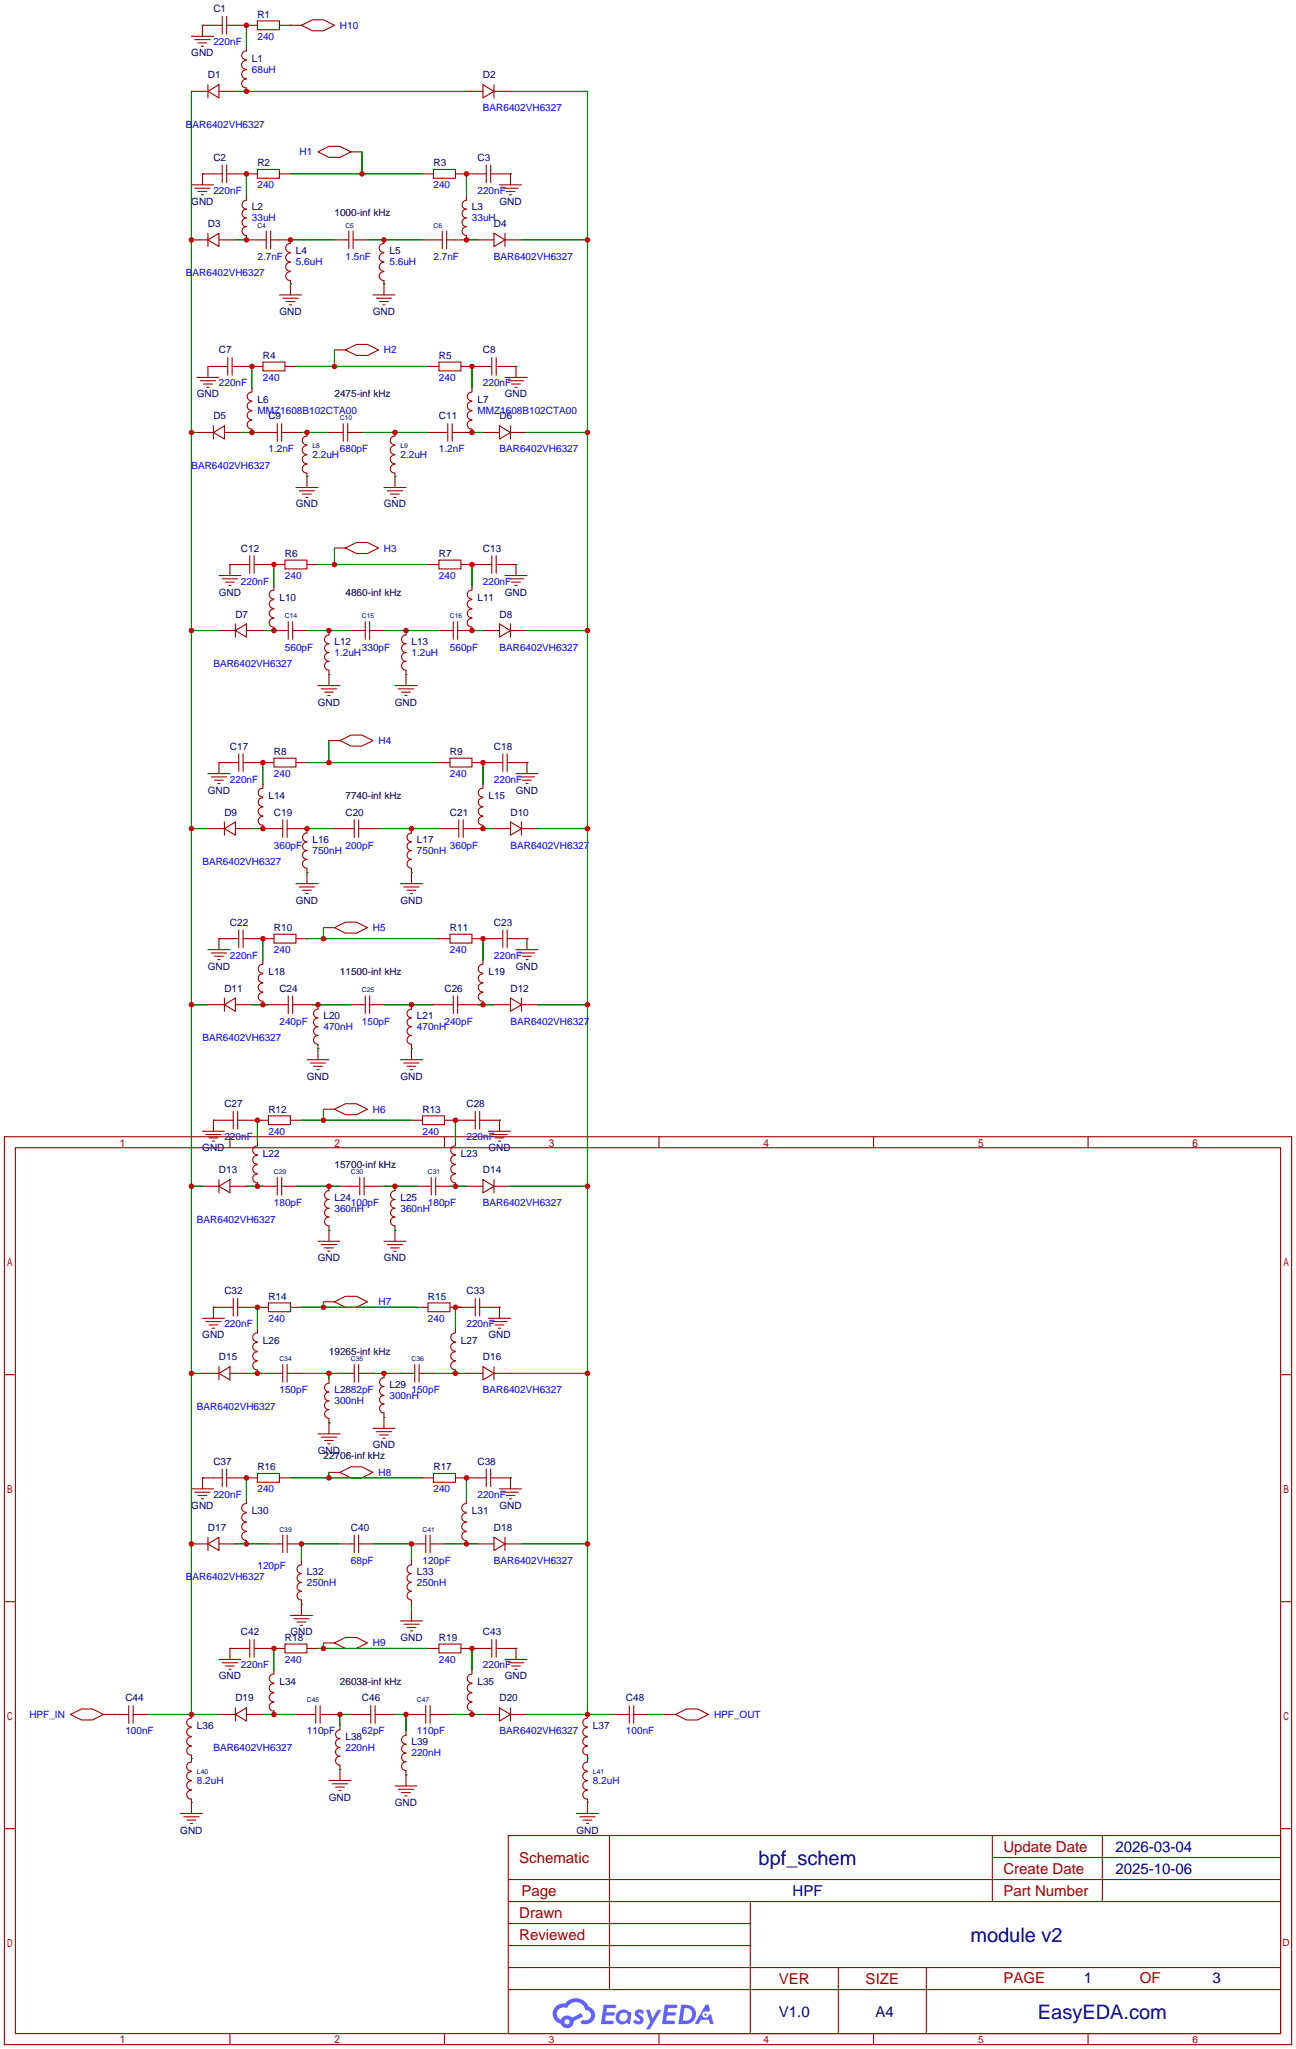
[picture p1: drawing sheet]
<svg xmlns="http://www.w3.org/2000/svg" width="299mm" height="473mm" viewBox="0 0 299 473" stroke-linecap="round" stroke-linejoin="round" font-family="sans-serif">
<g fill="none" stroke="#a10000" stroke-width=".25">
<path d="M1 262.4h297.2v209.5h-297.2zM3.6 264.9h292.1v204.5h-292.1zM53.1 262.4v2.5M102.6 262.4v2.5M152.1 262.4v2.5M201.7 262.4v2.5M251.2 262.4v2.5M1 317.3h2.6M295.7 317.3h2.5M1 369.7h2.6M295.7 369.7h2.5M1 422.1h2.6"/>
<path d="M117.3 423.7h178.4v45.7h-178.4zM117.3 438.9h178.4M117.3 433.8h178.4M140.7 423.7v35.5M173.2 438.9v30.5M229.1 423.7v15.2M229.1 428.8h66.6M254.5 423.7v15.2M295.7 422.1h2.5M117.3 444h55.9M117.3 459.2h178.4M117.3 454.2h178.4"/>
<path d="M117.3 449.1h55.9M193.5 454.2v15.2M213.9 454.2v15.2M53.1 469.4v2.5M102.6 469.4v2.5M152.1 469.4v2.5M201.7 469.4v2.5M251.2 469.4v2.5"/>
</g>
<g fill="#5487ff">
<path d="M146.9 464.1a1.3 1.3 0 0 1 1.8 .3l-.4 .6a.54 .54 0 0 0-.9-.3l.1 .3a1.28 1.28 0 0 1 .8 2 1.53 1.53 0 0 1-2.2-.3l.5-.6 .8 .4a.31 .31 0 0 0 .4-.2 .31 .31 0 0 0-.3-.4 1.12 1.12 0 0 1-.6-1.8z"/>
<path d="M149.1 463.9h.9l.6 2 1.2-2h.9l-2.7 4.5h-.9l1-1.6z"/>
<path d="M139.4 462.7h2.2a.46 .46 0 0 1 .5 .1 .46 .46 0 0 1 .1 .5l-.3 .2h-1.8l-.1 .9h1.6a.4 .4 0 0 1 .4 .5 .4 .4 0 0 1-.4 .3h-1.7l-.2 1.2h1.4a.46 .46 0 0 1 .5 .1 .46 .46 0 0 1 .1 .5l-.3 .2h-2.7z"/>
<path d="M153.5 462.7h2.2a.47 .47 0 0 1 .5 .1 .47 .47 0 0 1 .2 .5l-.4 .2h-1.8l-.1 .9h1.7a.4 .4 0 0 1 .3 .5 .4 .4 0 0 1-.4 .3h-1.7l-.2 1.2h1.4a.46 .46 0 0 1 .5 .1 .46 .46 0 0 1 .1 .5l-.3 .2h-2.7z"/>
<path d="M162.9 462.7h.7l.4 1.4-.7 .3a.75 .75 0 0 0-1.1 .3 .75 .75 0 0 0 .5 1.1 .75 .75 0 0 0 .9-.7l.5-.3 .7 2.4h-.9l-.2-1h-1.9l-.5 1h-.9z"/>
<path d="M157.3 462.7l-.7 4.5h1.5a2.27 2.27 0 0 0 2.6-2.3 2.27 2.27 0 0 0-2.7-2.2zM158 463.5a1.5 1.5 0 0 1 1.8 1.5 1.5 1.5 0 0 1-1.9 1.4h-.3z"/>
<path d="M142.7 464.4a1.6 1.6 0 0 0-.3 2.2 1.6 1.6 0 0 0 2.3 .2l.8 .4 .3-2.5-.2-.2-.4-.1a1.58 1.58 0 0 0-2.5 0zM143.3 464.9a.99 .99 0 0 1 1.6 .5 .99 .99 0 0 1-1.3 1.1 .98 .98 0 0 1-.3-1.6z"/>
<path d="M128.3 463.1a2.37 2.37 0 0 0 1.2 4 1.54 1.54 0 0 0 1.7 1 1.54 1.54 0 0 0 1.3-1.6l2.1-1.1-.5-.7-2 1a1.57 1.57 0 0 0-2.6 .5 1.5 1.5 0 0 1-.8-2.1 1.5 1.5 0 0 1 2.2-.5 2.23 2.23 0 0 1 2.3-1.5 2.23 2.23 0 0 1 2 1.9 1.16 1.16 0 0 1 1.2 1.1 1.16 1.16 0 0 1-1.1 1.2h-.6a.47 .47 0 0 0-.6 .4 .47 .47 0 0 0 .4 .5 2.14 2.14 0 0 0 2.7-1.3 2.14 2.14 0 0 0-1.3-2.7 3.2 3.2 0 0 0-5.5-.8l-1.1 .1zM130.4 466.7a.58 .58 0 0 1 1.1 0 .58 .58 0 0 1-1.1 0z"/>
<circle cx="162.9" cy="465" r=".28"/>
</g>
<g fill="none" stroke="#008700" stroke-width=".25">
<path d="M46.7 5.8h.1M56.9 5.8v5.1M67.1 5.8h.1M44.2 21.1v374.6M54.4 21.1h53.3M83.6 35.1v5M117.9 21.1h17.7v374.6M46.7 40.1h.1M54.4 55.4h2.5M56.9 40.1v5.1M67.1 55.4h10.1M67.1 40.1h30.4"/>
<path d="M84.8 55.4h12.7M107.7 55.4h2.5M107.7 40.1v5.1M117.9 40.1h.1M120.4 55.4h15.2M67.1 65.5h.1M88.6 65.5h.1M44.2 99.8h1.3M48 84.6h.1M55.6 99.8h3.8M58.2 84.6v5.1M68.3 84.6h30.5"/>
<path d="M69.6 99.8h6.3M77.2 80.8v3.8M83.6 99.8h15.2M109 99.8h2.5M109 84.6v5.1M119.1 84.6h.1M121.7 99.8h13.9M70.9 110h.1M91.2 110h.1M53.1 130.3h.1M63.2 130.3v5.1M73.4 130.3h25.4"/>
<path d="M77.2 126.5v3.8M109 130.3v5.1M119.1 130.3h.1M44.2 145.5h6.3M60.7 145.5h2.5M70.9 145.5h10.1M75.9 155.7h.1M88.6 145.5h12.7M93.7 155.7h.1M109 145.5h2.5M121.7 145.5h13.9M50.5 176h.1"/>
<path d="M60.7 176v5.1M70.9 176h30.4M75.9 170.9v5.1M111.5 176v5.1M121.7 176h.1M44.2 191.3h3.8M58.2 191.3h2.5M70.9 191.3h6.3M87.4 191.3h13.9M111.5 191.3h2.5M124.2 191.3h11.4M50.5 216.7h.1"/>
<path d="M60.7 216.7v5M70.9 201.4h.1M70.9 216.7h30.4M74.7 214.1v2.6M95 201.4h.1M111.5 216.7v5M121.7 216.7h.1M44.2 231.9h3.8M58.2 231.9h3.8M72.1 231.9h8.9M88.6 231.9h11.5M110.2 231.9h3.8"/>
<path d="M124.2 231.9h11.4M49.3 258.6h.1M59.4 258.6v5.1M69.6 258.6h25.4M73.4 242.1h.1M74.7 256v2.6M95 242.1h.1M105.2 258.6v5.1M115.3 258.6h.1M44.2 273.8h2.5M56.9 273.8h3.8M68.3 273.8h10.2"/>
<path d="M88.6 273.8h7.7M103.9 273.8h3.8M117.9 273.8h17.7M75.9 284h.1M91.2 284h.1M44.2 317h2.5M49.3 301.8h.1M56.9 317h5.1M59.4 301.8v5M69.6 317h8.9M69.6 301.8h26.7M74.7 300.5v1.3"/>
<path d="M75.9 317v1.3M86.1 317h6.4M100.1 317h7.6M106.4 301.8h-1.2v5M115.3 301.8h.1M117.9 317h17.7M75.9 328.4h.1M75.9 339.9v1.2M88.6 327.2h.1M46.7 341.1h.1M54.4 356.4h7.6M56.9 341.1v5.1"/>
<path d="M67.1 341.1h30.4M78.5 356.4h-8.9v3.8M86.1 356.4h8.9v3.8M102.6 356.4h7.6M107.7 341.1v5.1M117.9 341.1h.1M120.4 356.4h15.2M69.6 370.3h.1M74.7 379.2v1.3M95 370.3v1.3M26.4 395.7h.1M34 395.7h16.5"/>
<path d="M53.1 380.5h.1M60.7 395.7h7.6M63.2 380.5v5.1M73.4 380.5h25.4M81 395.7h-2.5v2.6M91.2 395.7h2.5v3.8M103.9 395.7h7.6M109 380.5v5.1M119.1 380.5h.1M121.7 395.7h20.3M149.6 395.7h3.8M44.2 405.9h.1"/>
<path d="M44.2 416.1h.1M78.5 408.4h.1M93.7 409.7h.1M135.6 405.9h.1M135.6 416.1h.1"/>
</g>
<g fill="none" stroke="#a10000" stroke-width=".25">
<path d="M44.2 8.4h5.1M45 9.1h3.5M45.7 9.9h2.1M46.5 10.7h.5M48 19.6v3M51.3 5.8h-4.6v2.6M51.3 3.8v4.1M52.3 3.8v4.1M52.3 5.8h7.1M56.9 18.3a1.01 1.01 0 0 0-1.1 1 1.01 1.01 0 0 0 1.1 1M56.9 16.1a1.01 1.01 0 0 0-1.1 1 1.01 1.01 0 0 0 1.1 1M56.9 14a1.01 1.01 0 0 0-1.1 1 1.01 1.01 0 0 0 1.1 1"/>
<path d="M56.9 11.8a1.01 1.01 0 0 0-1.1 1 1.01 1.01 0 0 0 1.1 1M56.9 10.9v.8M59.4 4.8h5.1v2.1h-5.1zM64.5 5.8h5.1M69.6 5.8l2.5-1.2h2.6l2.5 1.2-2.5 1.3h-2.6zM111.5 19.6l2.5 1.5-2.5 1.5zM114 19.6v3M44.2 21.1h3.8M48 21.1l2.5-1.5v3zM50.5 21.1h3.9M51.3 38.1v4.1M52.3 38.1v4.1"/>
<path d="M56.9 20.3v.8M59.4 39.1h5.1v2h-5.1zM73.4 35.1l2.5-1.3h2.6l2.5 1.3-2.5 1.2h-2.6zM81 35.1h2.6M100.1 39.1h5.1v2h-5.1zM107.7 21.1h3.8M112.3 38.1v4.1M113.3 38.1v4.1M114 21.1h3.9M44.2 42.7h5.1M44.2 55.4h3.8M45 43.4h3.5"/>
<path d="M45.7 44.2h2.1M46.5 45h.5M48 55.4l2.5-1.6v3.1zM48 53.8v3.1M50.5 55.4h3.9M51.3 40.1h-4.6v2.6M52.3 40.1h7.1M56.9 45.2v1a1.02 1.02 0 0 0-1 1 1.02 1.02 0 0 0 1 1.1 1.02 1.02 0 0 0-1 1 1.02 1.02 0 0 0 1 1 1.02 1.02 0 0 0-1 1 1.02 1.02 0 0 0 1 1 1.02 1.02 0 0 0-1 1 1.02 1.02 0 0 0 1 1.1v1h4.6M61.5 53.3v4.1M62.5 55.4h4.6v.7M62.5 53.3v4.1M64.5 40.1h2.6"/>
<path d="M67 58.4a1.01 1.01 0 0 0-1 1 1.01 1.01 0 0 0 1 1M67 56.2a1.01 1.01 0 0 0-1 1 1.01 1.01 0 0 0 1 1M77.2 55.4h3.3M80.5 53.3v4.1M81.5 55.4h3.3M81.5 53.3v4.1M88.6 58.4a1.01 1.01 0 0 0-1.1 1 1.01 1.01 0 0 0 1.1 1M88.6 56.2a1.01 1.01 0 0 0-1.1 1 1.01 1.01 0 0 0 1.1 1M88.6 55.4v.7M97.5 40.1h2.6M97.5 55.4h4.6M102.1 53.3v4.1"/>
<path d="M103.1 53.3v4.1M105.2 40.1h7.1M107.7 45.2v1a1.02 1.02 0 0 0-1 1 1.02 1.02 0 0 0 1 1.1 1.02 1.02 0 0 0-1 1 1.02 1.02 0 0 0 1 1 1.02 1.02 0 0 0-1 1 1.02 1.02 0 0 0 1 1 1.02 1.02 0 0 0-1 1 1.02 1.02 0 0 0 1 1.1v1h-4.6M110.2 55.4h3.8M113.3 40.1h4.6v2.6M114 53.8l2.6 1.6-2.6 1.5zM115.3 42.7h5.1M116.1 43.4h3.5M116.6 55.4h3.8M116.6 53.8v3.1M116.8 44.2h2.1M117.6 45h.5"/>
<path d="M64.5 68.1h5.1M65.3 68.8h3.5M66 69.6h2.1M66.8 70.4h.5M67 62.7a1.01 1.01 0 0 0-1 1 1.01 1.01 0 0 0 1 1l.1 3.4M67 60.6a1.01 1.01 0 0 0-1 1 1.01 1.01 0 0 0 1 1M86.1 68.1h5.1M86.9 68.8h3.5M87.6 69.6h2.1M88.4 70.4h.5M88.6 62.7a1.01 1.01 0 0 0-1.1 1 1.01 1.01 0 0 0 1.1 1v3.4M88.6 60.6a1.01 1.01 0 0 0-1.1 1 1.01 1.01 0 0 0 1.1 1"/>
<path d="M45.5 87.1h5M45.5 99.8h3.8M46.2 87.9h3.6M47 88.6h2M47.8 89.4h.5M49.3 99.8l2.5-1.5v3zM49.3 98.3v3M51.8 99.8h3.8M52.6 84.6h-4.6v2.5M52.6 82.6v4M53.6 84.6h7.1M53.6 82.6v4"/>
<path d="M58.2 94.9a1.01 1.01 0 0 0-1.1 1 1.01 1.01 0 0 0 1.1 1M58.2 92.7a1.01 1.01 0 0 0-1.1 1 1.01 1.01 0 0 0 1.1 1M58.2 97a1.01 1.01 0 0 0-1.1 1 1.01 1.01 0 0 0 1.1 1M58.2 90.5a1.01 1.01 0 0 0-1.1 1 1.01 1.01 0 0 0 1.1 1M58.2 89.7v.7M58.2 99.1v.7M59.4 99.8h4.6M60.7 83.6h5.1v2h-5.1zM64 97.8v4.1M65 99.8h4.6M65 97.8v4.1M65.8 84.6h2.5"/>
<path d="M70.9 99.8v.8M75.9 99.8h3.3M77.2 80.8h2.6M79.2 97.8v4.1M79.8 80.8l2.5-1.3h2.5l2.6 1.3-2.6 1.2h-2.5zM80.3 99.8h3.3M80.3 97.8v4.1M91.2 99.8v.8M98.8 84.6h2.5M98.8 99.8h4.6M101.3 83.6h5.1v2h-5.1zM103.4 97.8v4.1"/>
<path d="M104.4 97.8v4.1M106.4 84.6h7.1M109 94.9a1.01 1.01 0 0 0-1.1 1 1.01 1.01 0 0 0 1.1 1M109 92.7a1.01 1.01 0 0 0-1.1 1 1.01 1.01 0 0 0 1.1 1M109 97a1.01 1.01 0 0 0-1.1 1 1.01 1.01 0 0 0 1.1 1v.8h-4.6M109 90.5a1.01 1.01 0 0 0-1.1 1 1.01 1.01 0 0 0 1.1 1M109 89.7v.7M111.5 99.8h3.8M113.5 82.6v4M114.6 84.6h4.5v2.5M114.6 82.6v4M115.3 98.3l2.6 1.5-2.6 1.5z"/>
<path d="M116.6 87.1h5.1M117.3 87.9h3.6M117.9 99.8h3.8M117.9 98.3v3M118.1 88.6h2M118.9 89.4h.5M68.3 112.5h5.1M69.1 113.3h3.5M69.8 114h2.1M70.6 114.8h.5M70.9 105a1.01 1.01 0 0 0-1.1 1 1.01 1.01 0 0 0 1.1 1M70.9 102.9a1.01 1.01 0 0 0-1.1 1 1.01 1.01 0 0 0 1.1 1"/>
<path d="M70.9 107.2a1.01 1.01 0 0 0-1.1 1 1.01 1.01 0 0 0 1.1 1v3.3M70.9 100.7a1.01 1.01 0 0 0-1.1 1 1.01 1.01 0 0 0 1.1 1M88.6 112.5h5.1M89.4 113.3h3.6M90.2 114h2M90.9 114.8h.5M91.2 105a1.01 1.01 0 0 0-1.1 1 1.01 1.01 0 0 0 1.1 1M91.2 102.9a1.01 1.01 0 0 0-1.1 1 1.01 1.01 0 0 0 1.1 1M91.2 107.2a1.01 1.01 0 0 0-1.1 1 1.01 1.01 0 0 0 1.1 1v3.3M91.2 100.7a1.01 1.01 0 0 0-1.1 1 1.01 1.01 0 0 0 1.1 1M50.5 132.8h5.1M51.3 133.6h3.6"/>
<path d="M52.1 134.4h2M52.8 135.1h.5M57.7 130.3h-4.6v2.5M57.7 128.3v4M58.7 128.3v4M58.7 130.3h7.1M63.2 138.4a1.01 1.01 0 0 0-1.1 1 1.01 1.01 0 0 0 1.1 1M63.2 136.2a1.01 1.01 0 0 0-1.1 1 1.01 1.01 0 0 0 1.1 1.1M63.2 135.4v.7M65.8 129.3h5.1v2h-5.1zM70.9 130.3h2.5M77.2 126.5h2.6"/>
<path d="M79.8 126.5l2.5-1.3h2.5l2.6 1.3-2.6 1.3h-2.5zM98.8 130.3h2.5M101.3 129.3h5.1v2h-5.1zM106.4 130.3h7.1M109 138.4a1.01 1.01 0 0 0-1.1 1 1.01 1.01 0 0 0 1.1 1M109 136.2a1.01 1.01 0 0 0-1.1 1 1.01 1.01 0 0 0 1.1 1.1M109 135.4v.7M113.5 128.3v4M114.6 130.3h4.5v2.5M114.6 128.3v4M116.6 132.8h5.1M117.3 133.6h3.6"/>
<path d="M118.1 134.4h2M118.9 135.1h.5M50.5 145.5h3.9M54.4 145.5l2.5-1.5v3.1zM54.4 144v3.1M56.9 145.5h3.8M63.2 140.6a1.01 1.01 0 0 0-1.1 1 1.01 1.01 0 0 0 1.1 1M63.2 142.7a1.01 1.01 0 0 0-1.1 1 1.01 1.01 0 0 0 1.1 1.1v.7h3.3M66.5 143.5v4.1M67.6 145.5h3.3M67.6 143.5v4.1M73.4 158.2h5.1"/>
<path d="M74.2 159h3.5M74.9 159.8h2.1M75.9 145.5v1.1a1.02 1.02 0 0 0-1 1 1.02 1.02 0 0 0 1 1 1.02 1.02 0 0 0-1 1 1.02 1.02 0 0 0 1 1 1.02 1.02 0 0 0-1 1 1.02 1.02 0 0 0 1 1.1 1.02 1.02 0 0 0-1 1 1.02 1.02 0 0 0 1 1v3.5M81 145.5h3.3M84.3 143.5v4.1M85.3 145.5h3.3M85.3 143.5v4.1M91.2 158.2h5.1M91.9 159h3.6M92.7 159.8h2M93.7 145.5v1.1a1.02 1.02 0 0 0-1 1 1.02 1.02 0 0 0 1 1 1.02 1.02 0 0 0-1 1 1.02 1.02 0 0 0 1 1 1.02 1.02 0 0 0-1 1 1.02 1.02 0 0 0 1 1.1 1.02 1.02 0 0 0-1 1 1.02 1.02 0 0 0 1 1v3.5M101.3 145.5h3.3"/>
<path d="M104.6 143.5v4.1M105.7 143.5v4.1M109 140.6a1.01 1.01 0 0 0-1.1 1 1.01 1.01 0 0 0 1.1 1M109 142.7a1.01 1.01 0 0 0-1.1 1 1.01 1.01 0 0 0 1.1 1.1v.7h-3.3M111.5 145.5h3.8M115.3 144l2.6 1.5-2.6 1.6zM117.9 145.5h3.8M117.9 144v3.1M48 178.6h5.1M48.8 179.3h3.5M55.1 176h-4.6v2.6M55.1 174v4.1"/>
<path d="M56.1 174v4.1M56.1 176h7.1M63.2 175h5.1v2h-5.1zM68.3 176h2.6M75.7 160.5h.5M75.9 170.9h2.6M78.5 170.9l2.5-1.2h2.6l2.5 1.2-2.5 1.3h-2.6zM93.5 160.5h.5M101.3 176h2.6M103.9 175h5.1v2h-5.1zM109 176h7.1M116.1 174v4.1"/>
<path d="M117.1 176h4.6v2.6M117.1 174v4.1M119.1 178.6h5.1M119.9 179.3h3.5M48 191.3h3.8M49.5 180.1h2.1M50.3 180.8h.5M51.8 191.3l2.6-1.6v3.1zM51.8 189.7v3.1M54.4 191.3h3.8M60.7 186.3a1.01 1.01 0 0 0-1.1 1 1.01 1.01 0 0 0 1.1 1M60.7 184.1a1.01 1.01 0 0 0-1.1 1.1 1.01 1.01 0 0 0 1.1 1"/>
<path d="M60.7 188.4a1.01 1.01 0 0 0-1.1 1.1 1.01 1.01 0 0 0 1.1 1M60.7 181.9a1.01 1.01 0 0 0-1.1 1.1 1.01 1.01 0 0 0 1.1 1M60.7 190.5v.8h4.6M60.7 181.1v.8M65.3 189.2v4.1M66.3 191.3h4.6v1a1.02 1.02 0 0 0-1.1 1 1.02 1.02 0 0 0 1.1 1 1.02 1.02 0 0 0-1.1 1 1.02 1.02 0 0 0 1.1 1 1.02 1.02 0 0 0-1.1 1.1 1.02 1.02 0 0 0 1.1 1 1.02 1.02 0 0 0-1 1 1.02 1.02 0 0 0 1 1v3.6M66.3 189.2v4.1M77.2 191.3h4.6M81.8 189.2v4.1M82.8 191.3h4.6M82.8 189.2v4.1M95 191.3v1a1.02 1.02 0 0 0-1 1 1.02 1.02 0 0 0 1 1 1.02 1.02 0 0 0-1 1 1.02 1.02 0 0 0 1 1 1.02 1.02 0 0 0-1 1.1 1.02 1.02 0 0 0 1 1 1.02 1.02 0 0 0-1 1 1.02 1.02 0 0 0 1 1v3.6"/>
<path d="M101.3 191.3h4.6M105.9 189.2v4.1M106.9 189.2v4.1M111.5 186.3a1.01 1.01 0 0 0-1.1 1 1.01 1.01 0 0 0 1.1 1M111.5 184.1a1.01 1.01 0 0 0-1.1 1.1 1.01 1.01 0 0 0 1.1 1M111.5 188.4a1.01 1.01 0 0 0-1.1 1.1 1.01 1.01 0 0 0 1.1 1M111.5 181.9a1.01 1.01 0 0 0-1.1 1.1 1.01 1.01 0 0 0 1.1 1M111.5 190.5v.8h-4.6M111.5 181.1v.8M114 191.3h3.9M117.9 189.7l2.5 1.6-2.5 1.5zM120.4 191.3h3.8"/>
<path d="M120.4 189.7v3.1M120.6 180.1h2.1M121.4 180.8h.5M48 219.2h5.1M48.8 220h3.5M55.1 216.7h-4.6v2.5M55.1 214.6v4.1M56.1 216.7h7.1M56.1 214.6v4.1M63.2 215.6h5.1v2.1h-5.1zM68.3 216.7h2.6M68.3 204h5.1"/>
<path d="M69.1 204.7h3.5M69.8 205.5h2.1M70.6 206.2h.5M74.7 214.1h2.5M77.2 214.1l2.6-1.2h2.5l2.5 1.2-2.5 1.3h-2.5zM92.5 204h5M93.2 204.7h3.6M94 205.5h2M94.7 206.2h.5M101.3 216.7h2.6M103.9 215.6h5.1v2.1h-5.1zM109 216.7h7.1"/>
<path d="M116.1 214.6v4.1M117.1 216.7h4.6v2.5M117.1 214.6v4.1M119.1 219.2h5.1M119.9 220h3.5M48 231.9h3.8M49.5 220.7h2.1M50.3 221.5h.5M51.8 231.9l2.6-1.5v3zM51.8 230.4v3M54.4 231.9h3.8M60.7 226.9a1.01 1.01 0 0 0-1.1 1 1.01 1.01 0 0 0 1.1 1.1"/>
<path d="M60.7 224.8a1.01 1.01 0 0 0-1.1 1 1.01 1.01 0 0 0 1.1 1M60.7 229.1a1.01 1.01 0 0 0-1.1 1 1.01 1.01 0 0 0 1.1 1M60.7 222.6a1.01 1.01 0 0 0-1.1 1 1.01 1.01 0 0 0 1.1 1M60.7 221.7v.8M60.7 231.1v.8M62 231.9h4.5M66.5 229.9v4M67.6 231.9h4.5M67.6 229.9v4M73.4 231.9v1a1.02 1.02 0 0 0-1 1 1.02 1.02 0 0 0 1 1 1.02 1.02 0 0 0-1 1.1 1.02 1.02 0 0 0 1 1 1.02 1.02 0 0 0-1 1 1.02 1.02 0 0 0 1 1 1.02 1.02 0 0 0-1 1 1.02 1.02 0 0 0 1 1v3.6M81 231.9h3.3M84.3 229.9v4"/>
<path d="M85.3 231.9h3.3M85.3 229.9v4M95 231.9v1a1.02 1.02 0 0 0-1 1 1.02 1.02 0 0 0 1 1 1.02 1.02 0 0 0-1 1.1 1.02 1.02 0 0 0 1 1 1.02 1.02 0 0 0-1 1 1.02 1.02 0 0 0 1 1 1.02 1.02 0 0 0-1 1 1.02 1.02 0 0 0 1 1v3.6M100.1 231.9h4.5M104.6 229.9v4M105.7 231.9h4.5M105.7 229.9v4M111.5 226.9a1.01 1.01 0 0 0-1.1 1 1.01 1.01 0 0 0 1.1 1.1M111.5 224.8a1.01 1.01 0 0 0-1.1 1 1.01 1.01 0 0 0 1.1 1M111.5 229.1a1.01 1.01 0 0 0-1.1 1 1.01 1.01 0 0 0 1.1 1M111.5 222.6a1.01 1.01 0 0 0-1.1 1 1.01 1.01 0 0 0 1.1 1M111.5 221.7v.8"/>
<path d="M111.5 231.1v.8M114 231.9h3.9M117.9 230.4l2.5 1.5-2.5 1.5zM120.4 231.9h3.8M120.4 230.4v3M120.6 220.7h2.1M121.4 221.5h.5M53.8 258.6h-4.5v2.5M53.8 256.5v4.1M54.9 256.5v4.1M54.9 258.6h7.1M62 257.6h5.1v2h-5.1z"/>
<path d="M67.1 258.6h2.5M70.9 244.6h5M71.6 245.4h3.6M72.4 246.1h2M73.2 246.9h.5M74.7 256h2.5M77.2 256l2.6-1.2h2.5l2.5 1.2-2.5 1.3h-2.5zM92.5 244.6h5M93.2 245.4h3.6M94 246.1h2M94.7 246.9h.5M95 258.6h2.5"/>
<path d="M97.5 257.6h5.1v2h-5.1zM102.6 258.6h7.1M109.7 256.5v4.1M110.7 258.6h4.6v2.5M110.7 256.5v4.1M46.7 261.1h5.1M46.7 273.8h3.8M47.5 261.9h3.6M48.3 262.6h2M49 263.4h.5M50.5 273.8l2.6-1.5v3zM50.5 272.3v3"/>
<path d="M53.1 273.8h3.8M59.4 268.8a1.01 1.01 0 0 0-1.1 1.1 1.01 1.01 0 0 0 1.1 1M59.4 266.7a1.01 1.01 0 0 0-1.1 1 1.01 1.01 0 0 0 1.1 1M59.4 271a1.01 1.01 0 0 0-1.1 1 1.01 1.01 0 0 0 1.1 1M59.4 264.5a1.01 1.01 0 0 0-1.1 1 1.01 1.01 0 0 0 1.1 1M59.4 263.7v.7M59.4 273v.8M60.7 273.8h3.3M64 271.8v4M65 273.8h3.3M65 271.8v4M75.9 273.8v1a1.02 1.02 0 0 0-1 1 1.02 1.02 0 0 0 1 1.1 1.02 1.02 0 0 0-1 1 1.02 1.02 0 0 0 1 1 1.02 1.02 0 0 0-1 1 1.02 1.02 0 0 0 1 1 1.02 1.02 0 0 0-1 1 1.02 1.02 0 0 0 1 1.1v3.5"/>
<path d="M78.5 273.8h4.6M83.1 271.8v4M84.1 273.8h4.5M84.1 271.8v4M91.2 273.8v1a1.02 1.02 0 0 0-1 1 1.02 1.02 0 0 0 1 1.1 1.02 1.02 0 0 0-1 1 1.02 1.02 0 0 0 1 1 1.02 1.02 0 0 0-1 1 1.02 1.02 0 0 0 1 1 1.02 1.02 0 0 0-1 1 1.02 1.02 0 0 0 1 1.1v3.5M96.3 273.8h3.3M99.6 271.8v4M100.6 273.8h3.3M100.6 271.8v4M105.1 268.8a1.01 1.01 0 0 0-1 1.1 1.01 1.01 0 0 0 1 1M105.1 266.7a1.01 1.01 0 0 0-1 1 1.01 1.01 0 0 0 1 1M105.1 271a1.01 1.01 0 0 0-1 1 1.01 1.01 0 0 0 1 1"/>
<path d="M105.1 264.5a1.01 1.01 0 0 0-1 1 1.01 1.01 0 0 0 1 1M105.2 263.7v.7M105.2 273v.8M107.7 273.8h3.8M111.5 272.3l2.5 1.5-2.5 1.5zM112.8 261.1h5.1M113.5 261.9h3.6M114 273.8h3.9M114 272.3v3M114.3 262.6h2M115.1 263.4h.5M53.8 299.7v4.1"/>
<path d="M54.9 299.7v4.1M73.4 286.5h5.1M74.2 287.3h3.5M74.9 288h2.1M75.7 288.8h.5M88.6 286.5h5.1M89.4 287.3h3.6M90.2 288h2M90.9 288.8h.5M109.7 299.7v4.1M110.7 299.7v4.1M46.7 304.3h5.1"/>
<path d="M46.7 317h3.8M47.5 305.1h3.6M48.3 305.8h2M49 306.6h.5M50.5 317l2.6-1.5v3zM50.5 315.5v3M53.1 317h3.8M53.8 301.8h-4.5v2.5M54.9 301.8h7.1M59.4 312a1.01 1.01 0 0 0-1.1 1 1.01 1.01 0 0 0 1.1 1M59.4 309.9a1.01 1.01 0 0 0-1.1 1 1.01 1.01 0 0 0 1.1 1M59.4 314.2a1.01 1.01 0 0 0-1.1 1 1.01 1.01 0 0 0 1.1 1"/>
<path d="M59.4 307.7a1.01 1.01 0 0 0-1.1 1 1.01 1.01 0 0 0 1.1 1M59.4 306.8v.8M59.4 316.2v.8M62 300.7h5.1v2.1h-5.1zM62 317h3.3M65.3 315v4M66.3 317h3.3M66.3 315v4M67.1 301.8h2.5M74.7 300.5h2.5M75.9 318.3v1a1.02 1.02 0 0 0-1 1 1.02 1.02 0 0 0 1 1 1.02 1.02 0 0 0-1 1 1.02 1.02 0 0 0 1 1 1.02 1.02 0 0 0-1 1.1 1.02 1.02 0 0 0 1 1 1.02 1.02 0 0 0-1 1 1.02 1.02 0 0 0 1 1v3.6M77.2 300.5l2.6-1.3h2.5l2.5 1.3-2.5 1.3h-2.5z"/>
<path d="M78.5 317h3.3M81.8 315v4M82.8 317h3.3M82.8 315v4M88.6 317v1a1.02 1.02 0 0 0-1 1 1.02 1.02 0 0 0 1 1 1.02 1.02 0 0 0-1 1.1 1.02 1.02 0 0 0 1 1 1.02 1.02 0 0 0-1 1 1.02 1.02 0 0 0 1 1 1.02 1.02 0 0 0-1 1 1.02 1.02 0 0 0 1 1v3.6M92.5 317h3.3M95.8 315v4M96.3 301.8h2.5M96.8 317h3.3M96.8 315v4M98.8 300.7h5.1v2.1h-5.1zM103.9 301.8h5.8"/>
<path d="M105.1 312a1.01 1.01 0 0 0-1 1 1.01 1.01 0 0 0 1 1M105.1 309.9a1.01 1.01 0 0 0-1 1 1.01 1.01 0 0 0 1 1M105.1 314.2a1.01 1.01 0 0 0-1 1 1.01 1.01 0 0 0 1 1M105.1 307.7a1.01 1.01 0 0 0-1 1 1.01 1.01 0 0 0 1 1M105.2 306.8v.8M105.2 316.2v.8M107.7 317h3.8M110.7 301.8h4.6v2.5M111.5 315.5l2.5 1.5-2.5 1.5zM112.8 304.3h5.1M113.5 305.1h3.6M114 317h3.9"/>
<path d="M114 315.5v3M114.3 305.8h2M115.1 306.6h.5M51.3 339.1v4.1M52.3 339.1v4.1M73.4 331h5.1M74.2 331.7h3.5M74.9 332.5h2.1M75.7 333.2h.5M75.9 339.9h2.6M78.5 339.9l2.5-1.3h2.6l2.5 1.3-2.5 1.2h-2.6zM86.1 329.7h5.1"/>
<path d="M86.9 330.5h3.5M87.6 331.2h2.1M88.4 332h.5M112.3 339.1v4.1M113.3 339.1v4.1M44.2 343.7h5.1M44.2 356.4h3.8M45 344.4h3.5M45.7 345.2h2.1M46.5 345.9h.5M48 356.4l2.5-1.6v3.1zM48 354.8v3.1"/>
<path d="M50.5 356.4h3.9M51.3 341.1h-4.6v2.6M52.3 341.1h7.1M56.9 351.4a1.01 1.01 0 0 0-1.1 1 1.01 1.01 0 0 0 1.1 1M56.9 349.2a1.01 1.01 0 0 0-1.1 1.1 1.01 1.01 0 0 0 1.1 1M56.9 353.5a1.01 1.01 0 0 0-1.1 1.1 1.01 1.01 0 0 0 1.1 1M56.9 347a1.01 1.01 0 0 0-1.1 1.1 1.01 1.01 0 0 0 1.1 1M56.9 346.2v.8M56.9 355.6v.8M59.4 340.1h5.1v2h-5.1zM62 356.4h3.3M64.5 341.1h2.6"/>
<path d="M65.3 354.3v4.1M66.3 356.4h3.3M66.3 354.3v4.1M78.5 356.4h3.3M81.8 354.3v4.1M82.8 356.4h3.3M82.8 354.3v4.1M95 356.4h3.3M97.5 341.1h2.6M98.3 354.3v4.1M99.3 356.4h3.3M99.3 354.3v4.1"/>
<path d="M100.1 340.1h5.1v2h-5.1zM105.2 341.1h7.1M107.7 351.4a1.01 1.01 0 0 0-1.1 1 1.01 1.01 0 0 0 1.1 1M107.7 349.2a1.01 1.01 0 0 0-1.1 1.1 1.01 1.01 0 0 0 1.1 1M107.7 353.5a1.01 1.01 0 0 0-1.1 1.1 1.01 1.01 0 0 0 1.1 1M107.7 347a1.01 1.01 0 0 0-1.1 1.1 1.01 1.01 0 0 0 1.1 1M107.7 346.2v.8M107.7 355.6v.8M110.2 356.4h3.8M113.3 341.1h4.6v2.6M114 354.8l2.6 1.6-2.6 1.5zM115.3 343.7h5.1"/>
<path d="M116.1 344.4h3.5M116.6 356.4h3.8M116.6 354.8v3.1M116.8 345.2h2.1M117.6 345.9h.5M57.7 378.5v4M58.7 378.5v4M65.8 379.5h5.1v2h-5.1zM67.1 372.9h5M67.8 373.6h3.6M68.6 374.4h2M69.3 375.2h.5"/>
<path d="M69.6 360.2v1a1.02 1.02 0 0 0-1 1 1.02 1.02 0 0 0 1 1 1.02 1.02 0 0 0-1 1 1.02 1.02 0 0 0 1 1.1 1.02 1.02 0 0 0-1 1 1.02 1.02 0 0 0 1 1 1.02 1.02 0 0 0-1 1 1.02 1.02 0 0 0 1 1v3.6M74.7 379.2h2.5M77.2 379.2l2.6-1.2h2.5l2.5 1.2-2.5 1.3h-2.5zM92.5 374.1h5M93.2 374.9h3.6M94 375.7h2M94.7 376.4h.5M95 360.2v1a1.02 1.02 0 0 0-1 1 1.02 1.02 0 0 0 1 1 1.02 1.02 0 0 0-1 1 1.02 1.02 0 0 0 1 1.1 1.02 1.02 0 0 0-1 1 1.02 1.02 0 0 0 1 1 1.02 1.02 0 0 0-1 1 1.02 1.02 0 0 0 1 1v1M95 371.6v2.5M101.3 379.5h5.1v2h-5.1zM113.5 378.5v4M114.6 378.5v4"/>
<path d="M16.3 395.7l2.5-1.2h2.5l2.6 1.2-2.6 1.3h-2.5zM23.9 395.7h5.8M29.7 393.7v4.1M30.7 395.7h3.3M30.7 393.7v4.1M44.2 398.8a1.01 1.01 0 0 0-1.1 1 1.01 1.01 0 0 0 1.1 1M44.2 396.6a1.01 1.01 0 0 0-1.1 1 1.01 1.01 0 0 0 1.1 1M44.2 395.7v.8M50.5 383h5.1M50.5 395.7h3.9M51.3 383.8h3.6M52.1 384.6h2"/>
<path d="M52.8 385.3h.5M54.4 395.7l2.5-1.5v3.1zM54.4 394.2v3.1M56.9 395.7h3.8M57.7 380.5h-4.6v2.5M58.7 380.5h7.1M63.2 390.8a1.01 1.01 0 0 0-1.1 1 1.01 1.01 0 0 0 1.1 1M63.2 388.6a1.01 1.01 0 0 0-1.1 1 1.01 1.01 0 0 0 1.1 1M63.2 392.9a1.01 1.01 0 0 0-1.1 1 1.01 1.01 0 0 0 1.1 1v.8M63.2 386.4a1.01 1.01 0 0 0-1.1 1 1.01 1.01 0 0 0 1.1 1M63.2 385.6v.7M68.3 395.7h4.6"/>
<path d="M70.9 380.5h2.5M72.9 393.7v4.1M73.9 395.7h4.6M73.9 393.7v4.1M78.5 398.3v1a1.02 1.02 0 0 0-1 1 1.02 1.02 0 0 0 1 1 1.02 1.02 0 0 0-1 1 1.02 1.02 0 0 0 1 1.1 1.02 1.02 0 0 0-1 1 1.02 1.02 0 0 0 1 1 1.02 1.02 0 0 0-1 1 1.02 1.02 0 0 0 1 1v3.6M81 395.7h4.6M85.6 393.7v4.1M86.6 395.7h4.6M86.6 393.7v4.1M93.7 399.5v1.1a1.02 1.02 0 0 0-1 1 1.02 1.02 0 0 0 1 1 1.02 1.02 0 0 0-1 1 1.02 1.02 0 0 0 1 1 1.02 1.02 0 0 0-1 1 1.02 1.02 0 0 0 1 1.1 1.02 1.02 0 0 0-1 1 1.02 1.02 0 0 0 1 1v3.5M93.7 395.7h4.6M98.3 393.7v4.1"/>
<path d="M98.8 380.5h2.5M99.3 395.7h4.6M99.3 393.7v4.1M106.4 380.5h7.1M109 390.8a1.01 1.01 0 0 0-1.1 1 1.01 1.01 0 0 0 1.1 1M109 388.6a1.01 1.01 0 0 0-1.1 1 1.01 1.01 0 0 0 1.1 1M109 392.9a1.01 1.01 0 0 0-1.1 1 1.01 1.01 0 0 0 1.1 1v.8M109 386.4a1.01 1.01 0 0 0-1.1 1 1.01 1.01 0 0 0 1.1 1M109 385.6v.7M111.5 395.7h3.8M114.6 380.5h4.5v2.5M115.3 394.2l2.6 1.5-2.6 1.6z"/>
<path d="M116.6 383h5.1M117.3 383.8h3.6M117.9 395.7h3.8M117.9 394.2v3.1M118.1 384.6h2M118.9 385.3h.5M135.6 398.8a1.01 1.01 0 0 0-1.1 1 1.01 1.01 0 0 0 1.1 1M135.6 396.6a1.01 1.01 0 0 0-1.1 1 1.01 1.01 0 0 0 1.1 1M135.6 395.7v.8M142 395.7h3.3M145.3 393.7v4.1M146.3 395.7h3.3"/>
<path d="M146.3 393.7v4.1M153.4 395.7h2.6M156 395.7l2.5-1.2h2.5l2.6 1.2-2.6 1.3h-2.5zM41.7 418.6h5M42.4 419.4h3.6M44.2 400.9a1.01 1.01 0 0 0-1.1 1 1.01 1.01 0 0 0 1.1 1M44.2 411.1a1.01 1.01 0 0 0-1.1 1 1.01 1.01 0 0 0 1.1 1M44.2 408.9a1.01 1.01 0 0 0-1.1 1 1.01 1.01 0 0 0 1.1 1.1M44.2 403.1a1.01 1.01 0 0 0-1.1 1 1.01 1.01 0 0 0 1.1 1M44.2 413.2a1.01 1.01 0 0 0-1.1 1 1.01 1.01 0 0 0 1.1 1.1M44.2 406.7a1.01 1.01 0 0 0-1.1 1 1.01 1.01 0 0 0 1.1 1.1M44.2 405.1v1.6"/>
<path d="M44.2 415.3v3.3M75.9 411h5.1M76.7 411.7h3.6M77.5 412.5h2M78.2 413.3h.5M91.2 412.2h5.1M91.9 413h3.6M92.7 413.8h2M93.5 414.5h.5M133.1 418.6h5.1M133.9 419.4h3.5M135.6 400.9a1.01 1.01 0 0 0-1.1 1 1.01 1.01 0 0 0 1.1 1"/>
<path d="M135.6 411.1a1.01 1.01 0 0 0-1.1 1 1.01 1.01 0 0 0 1.1 1M135.6 408.9a1.01 1.01 0 0 0-1.1 1 1.01 1.01 0 0 0 1.1 1.1M135.6 403.1a1.01 1.01 0 0 0-1.1 1 1.01 1.01 0 0 0 1.1 1v1.6M135.6 413.2a1.01 1.01 0 0 0-1.1 1 1.01 1.01 0 0 0 1.1 1.1v3.3M135.6 406.7a1.01 1.01 0 0 0-1.1 1 1.01 1.01 0 0 0 1.1 1.1M43.2 420.1h2M43.9 420.9h.5M134.6 420.1h2.1M135.4 420.9h.5"/>
</g>
<g fill="#c00">
<circle cx="44.2" cy="395.7" r=".63"/>
<circle cx="44.2" cy="356.4" r=".63"/>
<circle cx="44.2" cy="317" r=".63"/>
<circle cx="44.2" cy="273.8" r=".63"/>
<circle cx="44.2" cy="231.9" r=".63"/>
<circle cx="44.2" cy="191.3" r=".63"/>
<circle cx="44.2" cy="145.5" r=".63"/>
<circle cx="44.2" cy="99.8" r=".63"/>
<circle cx="44.2" cy="55.4" r=".63"/>
<circle cx="63.2" cy="395.7" r=".63"/>
<circle cx="63.2" cy="380.5" r=".63"/>
<circle cx="74.7" cy="380.5" r=".63"/>
<circle cx="56.9" cy="356.4" r=".63"/>
<circle cx="56.9" cy="341.1" r=".63"/>
<circle cx="75.9" cy="341.1" r=".63"/>
<circle cx="59.4" cy="317" r=".63"/>
<circle cx="59.4" cy="301.8" r=".63"/>
<circle cx="74.7" cy="301.8" r=".63"/>
<circle cx="59.4" cy="273.8" r=".63"/>
<circle cx="59.4" cy="258.6" r=".63"/>
<circle cx="74.7" cy="258.6" r=".63"/>
<circle cx="60.7" cy="231.9" r=".63"/>
<circle cx="60.7" cy="216.7" r=".63"/>
<circle cx="74.7" cy="216.7" r=".63"/>
<circle cx="60.7" cy="191.3" r=".63"/>
<circle cx="60.7" cy="176" r=".63"/>
<circle cx="75.9" cy="176" r=".63"/>
<circle cx="63.2" cy="145.5" r=".63"/>
<circle cx="63.2" cy="130.3" r=".63"/>
<circle cx="77.2" cy="130.3" r=".63"/>
<circle cx="58.2" cy="99.8" r=".63"/>
<circle cx="58.2" cy="84.6" r=".63"/>
<circle cx="77.2" cy="84.6" r=".63"/>
<circle cx="56.9" cy="55.4" r=".63"/>
<circle cx="56.9" cy="40.1" r=".63"/>
<circle cx="56.9" cy="5.8" r=".63"/>
<circle cx="56.9" cy="21.1" r=".63"/>
<circle cx="107.7" cy="55.4" r=".63"/>
<circle cx="107.7" cy="40.1" r=".63"/>
<circle cx="83.6" cy="40.1" r=".63"/>
<circle cx="109" cy="99.8" r=".63"/>
<circle cx="109" cy="84.6" r=".63"/>
<circle cx="109" cy="145.5" r=".63"/>
<circle cx="109" cy="130.3" r=".63"/>
<circle cx="111.5" cy="191.3" r=".63"/>
<circle cx="111.5" cy="176" r=".63"/>
<circle cx="105.2" cy="273.8" r=".63"/>
<circle cx="105.2" cy="258.6" r=".63"/>
<circle cx="107.7" cy="356.4" r=".63"/>
<circle cx="107.7" cy="341.1" r=".63"/>
<circle cx="109" cy="395.7" r=".63"/>
<circle cx="109" cy="380.5" r=".63"/>
<circle cx="135.6" cy="395.7" r=".63"/>
<circle cx="135.6" cy="356.4" r=".63"/>
<circle cx="135.6" cy="317" r=".63"/>
<circle cx="135.6" cy="273.8" r=".63"/>
<circle cx="135.6" cy="231.9" r=".63"/>
<circle cx="135.6" cy="191.3" r=".63"/>
<circle cx="135.6" cy="145.5" r=".63"/>
<circle cx="135.6" cy="99.8" r=".63"/>
<circle cx="135.6" cy="55.4" r=".63"/>
<circle cx="111.5" cy="231.9" r=".63"/>
<circle cx="111.5" cy="216.7" r=".63"/>
<circle cx="105.2" cy="317" r=".63"/>
<circle cx="105.2" cy="301.8" r=".63"/>
<circle cx="93.7" cy="395.7" r=".63"/>
<circle cx="78.5" cy="395.7" r=".63"/>
<circle cx="69.6" cy="356.4" r=".63"/>
<circle cx="95" cy="356.4" r=".63"/>
<circle cx="75.9" cy="317" r=".63"/>
<circle cx="88.6" cy="317" r=".63"/>
<circle cx="75.9" cy="273.8" r=".63"/>
<circle cx="91.2" cy="273.8" r=".63"/>
<circle cx="73.4" cy="231.9" r=".63"/>
<circle cx="95" cy="231.9" r=".63"/>
<circle cx="67.1" cy="55.4" r=".63"/>
<circle cx="88.6" cy="55.4" r=".63"/>
<circle cx="91.2" cy="99.8" r=".63"/>
<circle cx="70.9" cy="99.8" r=".63"/>
<circle cx="75.9" cy="145.5" r=".63"/>
<circle cx="93.7" cy="145.5" r=".63"/>
<circle cx="70.9" cy="191.3" r=".63"/>
<circle cx="95" cy="191.3" r=".63"/>
</g>
<g font-size="4.6" fill="#000080">
<text x="175.1" y="430.4">bpf_schem</text>
<text x="224" y="448.1">module v2</text>
<text x="239.6" y="465.9">EasyEDA.com</text>
</g>
<g font-size="3.5" fill="#a00000">
<text x="119.9" y="430">Schematic</text>
<text x="231.6" y="427.4">Update Date</text>
<text x="120.4" y="437.6">Page</text>
<text x="231.6" y="432.5">Create Date</text>
<text x="231.6" y="437.6">Part Number</text>
<text x="119.9" y="442.7">Drawn</text>
<text x="119.9" y="447.7">Reviewed</text>
<text x="179.8" y="457.9">VER</text>
<text x="199.9" y="457.9">SIZE</text>
<text x="231.6" y="457.7">PAGE</text>
<text x="263.1" y="457.7">OF</text>
</g>
<g font-size="3.5" fill="#000080">
<text x="257.6" y="427.4">2026-03-04</text>
<text x="183" y="437.6">HPF</text>
<text x="257.6" y="432.5">2025-10-06</text>
<text x="250.2" y="457.7">1</text>
<text x="280" y="457.7">3</text>
<text x="179.8" y="465.5">V1.0</text>
<text x="202.1" y="465.5">A4</text>
</g>
<g font-size="2.3" fill="#000080">
<text x="49.3" y="2.8">C1</text>
<text x="59.4" y="4.1">R1</text>
<text x="44.2" y="13">GND</text>
<text x="58.2" y="14.3">L1</text>
<text x="48" y="18.1">D1</text>
<text x="111.5" y="18.1">D2</text>
<text x="49.3" y="37.1">C2</text>
<text x="59.4" y="38.4">R2</text>
<text x="100.1" y="38.4">R3</text>
<text x="110.2" y="37.1">C3</text>
<text x="44.2" y="47.3">GND</text>
<text x="115.3" y="47.3">GND</text>
<text x="48" y="52.4">D3</text>
<text x="58.2" y="48.6">L2</text>
<text x="109" y="48.6">L3</text>
<text x="114" y="52.4">D4</text>
<text x="68.3" y="58.7">L4</text>
<text x="89.9" y="58.7">L5</text>
<text x="64.5" y="72.7">GND</text>
<text x="86.1" y="72.7">GND</text>
<text x="50.5" y="81.6">C7</text>
<text x="60.7" y="82.8">R4</text>
<text x="101.3" y="82.8">R5</text>
<text x="111.5" y="81.6">C8</text>
<text x="45.4" y="91.7">GND</text>
<text x="59.4" y="93">L6</text>
<text x="110.2" y="93">L7</text>
<text x="116.6" y="91.7">GND</text>
<text x="49.3" y="96.8">D5</text>
<text x="62" y="96.8">C9</text>
<text x="101.3" y="96.8">C11</text>
<text x="115.3" y="96.8">D6</text>
<text x="68.3" y="117.1">GND</text>
<text x="88.6" y="117.1">GND</text>
<text x="55.6" y="127.3">C12</text>
<text x="65.8" y="128.6">R6</text>
<text x="101.3" y="128.6">R7</text>
<text x="111.5" y="127.3">C13</text>
<text x="50.5" y="137.5">GND</text>
<text x="116.6" y="137.5">GND</text>
<text x="54.4" y="142.5">D7</text>
<text x="64.5" y="138.7">L10</text>
<text x="110.2" y="138.7">L11</text>
<text x="115.3" y="142.5">D8</text>
<text x="77.2" y="148.9">L12</text>
<text x="95" y="148.9">L13</text>
<text x="73.4" y="162.9">GND</text>
<text x="91.2" y="162.9">GND</text>
<text x="53.1" y="173">C17</text>
<text x="114" y="173">C18</text>
<text x="63.2" y="174.3">R8</text>
<text x="103.9" y="174.3">R9</text>
<text x="48" y="183.2">GND</text>
<text x="62" y="184.4">L14</text>
<text x="112.8" y="184.4">L15</text>
<text x="119.1" y="183.2">GND</text>
<text x="51.8" y="188.3">D9</text>
<text x="63.2" y="188.3">C19</text>
<text x="79.8" y="188.3">C20</text>
<text x="103.9" y="188.3">C21</text>
<text x="117.9" y="188.3">D10</text>
<text x="72.1" y="194.6">L16</text>
<text x="96.3" y="194.6">L17</text>
<text x="68.3" y="208.6">GND</text>
<text x="92.4" y="208.6">GND</text>
<text x="53.1" y="213.7">C22</text>
<text x="63.2" y="214.9">R10</text>
<text x="103.9" y="214.9">R11</text>
<text x="114" y="213.7">C23</text>
<text x="48" y="223.8">GND</text>
<text x="62" y="225.1">L18</text>
<text x="112.8" y="225.1">L19</text>
<text x="119.1" y="223.8">GND</text>
<text x="51.8" y="228.9">D11</text>
<text x="64.5" y="228.9">C24</text>
<text x="102.6" y="228.9">C26</text>
<text x="117.9" y="228.9">D12</text>
<text x="74.7" y="235.2">L20</text>
<text x="96.3" y="235.2">L21</text>
<text x="70.8" y="249.2">GND</text>
<text x="92.4" y="249.2">GND</text>
<text x="51.8" y="255.6">C27</text>
<text x="62" y="256.8">R12</text>
<text x="97.5" y="256.8">R13</text>
<text x="107.7" y="255.6">C28</text>
<text x="46.7" y="265.7">GND</text>
<text x="60.7" y="267">L22</text>
<text x="106.4" y="267">L23</text>
<text x="112.8" y="265.7">GND</text>
<text x="50.5" y="270.8">D13</text>
<text x="111.5" y="270.8">D14</text>
<text x="77.2" y="277.2">L24</text>
<text x="92.5" y="277.2">L25</text>
<text x="73.4" y="291.1">GND</text>
<text x="88.6" y="291.1">GND</text>
<text x="51.8" y="298.7">C32</text>
<text x="107.7" y="298.7">C33</text>
<text x="62" y="300">R14</text>
<text x="98.8" y="300">R15</text>
<text x="46.7" y="308.9">GND</text>
<text x="60.7" y="310.2">L26</text>
<text x="106.4" y="310.2">L27</text>
<text x="112.8" y="308.9">GND</text>
<text x="50.5" y="314">D15</text>
<text x="111.5" y="314">D16</text>
<text x="77.2" y="321.6">L2882pF</text>
<text x="89.9" y="320.3">L29</text>
<text x="73.4" y="335.6">GND</text>
<text x="86.1" y="334.3">GND</text>
<text x="49.3" y="338.1">C37</text>
<text x="59.4" y="339.4">R16</text>
<text x="100.1" y="339.4">R17</text>
<text x="110.2" y="338.1">C38</text>
<text x="44.2" y="348.3">GND</text>
<text x="48" y="353.4">D17</text>
<text x="58.2" y="349.5">L30</text>
<text x="81" y="353.4">C40</text>
<text x="109" y="349.5">L31</text>
<text x="114" y="353.4">D18</text>
<text x="115.3" y="348.3">GND</text>
<text x="70.9" y="363.5">L32</text>
<text x="96.3" y="363.5">L33</text>
<text x="55.6" y="377.5">C42</text>
<text x="67" y="377.5">GND</text>
<text x="111.5" y="377.5">C43</text>
<text x="65.8" y="378.8">R18</text>
<text x="92.4" y="378.8">GND</text>
<text x="101.3" y="378.8">R19</text>
<text x="50.5" y="387.6">GND</text>
<text x="64.5" y="388.9">L34</text>
<text x="110.2" y="388.9">L35</text>
<text x="116.6" y="387.6">GND</text>
<text x="29" y="392.7">C44</text>
<text x="54.4" y="392.7">D19</text>
<text x="83.6" y="392.7">C46</text>
<text x="115.3" y="392.7">D20</text>
<text x="144.5" y="392.7">C48</text>
<text x="45.5" y="399.1">L36</text>
<text x="79.8" y="401.6">L38</text>
<text x="136.9" y="399.1">L37</text>
<text x="95" y="402.9">L39</text>
<text x="75.9" y="415.6">GND</text>
<text x="91.2" y="416.9">GND</text>
<text x="41.6" y="423.2">GND</text>
<text x="133.1" y="423.2">GND</text>
</g>
<g font-size="2.3" fill="#00f">
<text x="49.3" y="10.5">220nF</text>
<text x="59.4" y="9.2">240</text>
<text x="78.5" y="6.6">H10</text>
<text x="58.2" y="16.8">68uH</text>
<text x="42.9" y="29.5">BAR6402VH6327</text>
<text x="111.5" y="25.7">BAR6402VH6327</text>
<text x="69.2" y="35.9">H1</text>
<text x="49.3" y="44.7">220nF</text>
<text x="59.4" y="43.5">240</text>
<text x="100.1" y="43.5">240</text>
<text x="110.2" y="44.7">220nF</text>
<text x="58.2" y="51.1">33uH</text>
<text x="109" y="51.1">33uH</text>
<text x="59.4" y="60">2.7nF</text>
<text x="79.8" y="60">1.5nF</text>
<text x="100.1" y="60">2.7nF</text>
<text x="114" y="60">BAR6402VH6327</text>
<text x="42.9" y="63.8">BAR6402VH6327</text>
<text x="68.3" y="61.3">5.6uH</text>
<text x="89.9" y="61.3">5.6uH</text>
<text x="88.6" y="81.6">H2</text>
<text x="50.5" y="89.2">220nF</text>
<text x="60.7" y="87.9">240</text>
<text x="101.3" y="87.9">240</text>
<text x="111.5" y="89.2">220nF</text>
<text x="59.4" y="95.5">MMZ1608B102CTA00</text>
<text x="110.2" y="95.5">MMZ1608B102CTA00</text>
<text x="62" y="104.4">1.2nF</text>
<text x="72.1" y="105.7">2.2uH</text>
<text x="78.5" y="104.4">680pF</text>
<text x="92.5" y="105.7">2.2uH</text>
<text x="101.3" y="104.4">1.2nF</text>
<text x="115.3" y="104.4">BAR6402VH6327</text>
<text x="44.2" y="108.2">BAR6402VH6327</text>
<text x="88.6" y="127.3">H3</text>
<text x="55.6" y="134.9">220nF</text>
<text x="65.8" y="133.6">240</text>
<text x="101.3" y="133.6">240</text>
<text x="111.5" y="134.9">220nF</text>
<text x="49.3" y="154">BAR6402VH6327</text>
<text x="65.8" y="150.2">560pF</text>
<text x="77.2" y="151.4">1.2uH</text>
<text x="83.6" y="150.2">330pF</text>
<text x="95" y="151.4">1.2uH</text>
<text x="103.9" y="150.2">560pF</text>
<text x="115.3" y="150.2">BAR6402VH6327</text>
<text x="87.4" y="171.7">H4</text>
<text x="63.2" y="179.4">240</text>
<text x="103.9" y="179.4">240</text>
<text x="53.1" y="180.6">220nF</text>
<text x="114" y="180.6">220nF</text>
<text x="63.2" y="195.9">360pF</text>
<text x="72.1" y="197.1">750nH</text>
<text x="79.8" y="195.9">200pF</text>
<text x="96.3" y="197.1">750nH</text>
<text x="103.9" y="195.9">360pF</text>
<text x="117.9" y="195.9">BAR6402VH6327</text>
<text x="46.7" y="199.7">BAR6402VH6327</text>
<text x="86.1" y="214.9">H5</text>
<text x="53.1" y="221.3">220nF</text>
<text x="63.2" y="220">240</text>
<text x="103.9" y="220">240</text>
<text x="114" y="221.3">220nF</text>
<text x="64.5" y="236.5">240pF</text>
<text x="74.7" y="237.8">470nH</text>
<text x="83.6" y="236.5">150pF</text>
<text x="96.3" y="237.8">470nH</text>
<text x="102.6" y="236.5">240pF</text>
<text x="117.9" y="236.5">BAR6402VH6327</text>
<text x="46.7" y="240.3">BAR6402VH6327</text>
<text x="86.1" y="256.8">H6</text>
<text x="51.8" y="263.2">220nF</text>
<text x="62" y="261.9">240</text>
<text x="97.5" y="261.9">240</text>
<text x="107.7" y="263.2">220nF</text>
<text x="63.2" y="278.4">180pF</text>
<text x="77.2" y="279.7">360nH</text>
<text x="81" y="278.4">100pF</text>
<text x="92.5" y="279.7">360nH</text>
<text x="98.8" y="278.4">180pF</text>
<text x="111.5" y="278.4">BAR6402VH6327</text>
<text x="45.5" y="282.2">BAR6402VH6327</text>
<text x="62" y="305.1">240</text>
<text x="87.4" y="301.3">H7</text>
<text x="98.8" y="305.1">240</text>
<text x="51.8" y="306.4">220nF</text>
<text x="107.7" y="306.4">220nF</text>
<text x="64.5" y="321.6">150pF</text>
<text x="89.9" y="322.9">300nH</text>
<text x="95" y="321.6">150pF</text>
<text x="111.5" y="321.6">BAR6402VH6327</text>
<text x="45.5" y="325.4">BAR6402VH6327</text>
<text x="77.2" y="324.1">300nH</text>
<text x="87.4" y="340.7">H8</text>
<text x="49.3" y="345.7">220nF</text>
<text x="59.4" y="344.5">240</text>
<text x="100.1" y="344.5">240</text>
<text x="110.2" y="345.7">220nF</text>
<text x="42.9" y="364.8">BAR6402VH6327</text>
<text x="59.4" y="362.2">120pF</text>
<text x="81" y="361">68pF</text>
<text x="97.5" y="361">120pF</text>
<text x="114" y="361">BAR6402VH6327</text>
<text x="70.9" y="366.1">250nH</text>
<text x="96.3" y="366.1">250nH</text>
<text x="65.8" y="383.8">240</text>
<text x="86.1" y="380">H9</text>
<text x="101.3" y="383.8">240</text>
<text x="55.6" y="385.1">220nF</text>
<text x="111.5" y="385.1">220nF</text>
<text x="6.8" y="396.5">HPF_IN</text>
<text x="29" y="400.3">100nF</text>
<text x="70.9" y="400.3">110pF</text>
<text x="83.6" y="400.3">62pF</text>
<text x="96.3" y="400.3">110pF</text>
<text x="115.3" y="400.3">BAR6402VH6327</text>
<text x="144.5" y="400.3">100nF</text>
<text x="164.8" y="396.5">HPF_OUT</text>
<text x="49.3" y="404.2">BAR6402VH6327</text>
<text x="79.8" y="404.2">220nH</text>
<text x="95" y="405.4">220nH</text>
<text x="45.5" y="411.8">8.2uH</text>
<text x="136.9" y="411.8">8.2uH</text>
</g>
<g font-size="2.3">
<text x="77.2" y="49.8">1000-inf kHz</text>
<text x="77.2" y="91.7">2475-inf kHz</text>
<text x="79.8" y="137.5">4860-inf kHz</text>
<text x="79.8" y="184.4">7740-inf kHz</text>
<text x="78.5" y="225.1">11500-inf kHz</text>
<text x="77.2" y="269.5">15700-inf kHz</text>
<text x="75.9" y="312.7">19265-inf kHz</text>
<text x="74.7" y="336.8">22706-inf kHz</text>
<text x="78.5" y="388.9">26038-inf kHz</text>
</g>
<g font-size="2.3" fill="#a00000">
<text x="296.1" y="449.1">D</text>
<text x="126.7" y="471.5">3</text>
<text x="176.3" y="471.5">4</text>
<text x="225.8" y="471.5">5</text>
<text x="275.3" y="471.5">6</text>
</g>
<g font-size="1.6" fill="#000080">
<text x="59.4" y="52.5">C4</text>
<text x="79.8" y="52.5">C5</text>
<text x="100.1" y="52.5">C6</text>
<text x="78.5" y="97">C10</text>
<text x="72.1" y="103.3">L8</text>
<text x="92.5" y="103.3">L9</text>
<text x="65.8" y="142.7">C14</text>
<text x="83.6" y="142.7">C15</text>
<text x="103.9" y="142.7">C16</text>
<text x="83.6" y="229.1">C25</text>
<text x="63.2" y="271">C29</text>
<text x="81" y="271">C30</text>
<text x="98.8" y="271">C31</text>
<text x="64.5" y="314.1">C34</text>
<text x="81" y="314.1">C35</text>
<text x="95" y="314.1">C36</text>
<text x="64.5" y="353.5">C39</text>
<text x="97.5" y="353.5">C41</text>
<text x="70.9" y="392.9">C45</text>
<text x="96.3" y="392.9">C47</text>
<text x="45.5" y="409.4">L40</text>
<text x="136.9" y="409.4">L41</text>
</g>
</svg>
